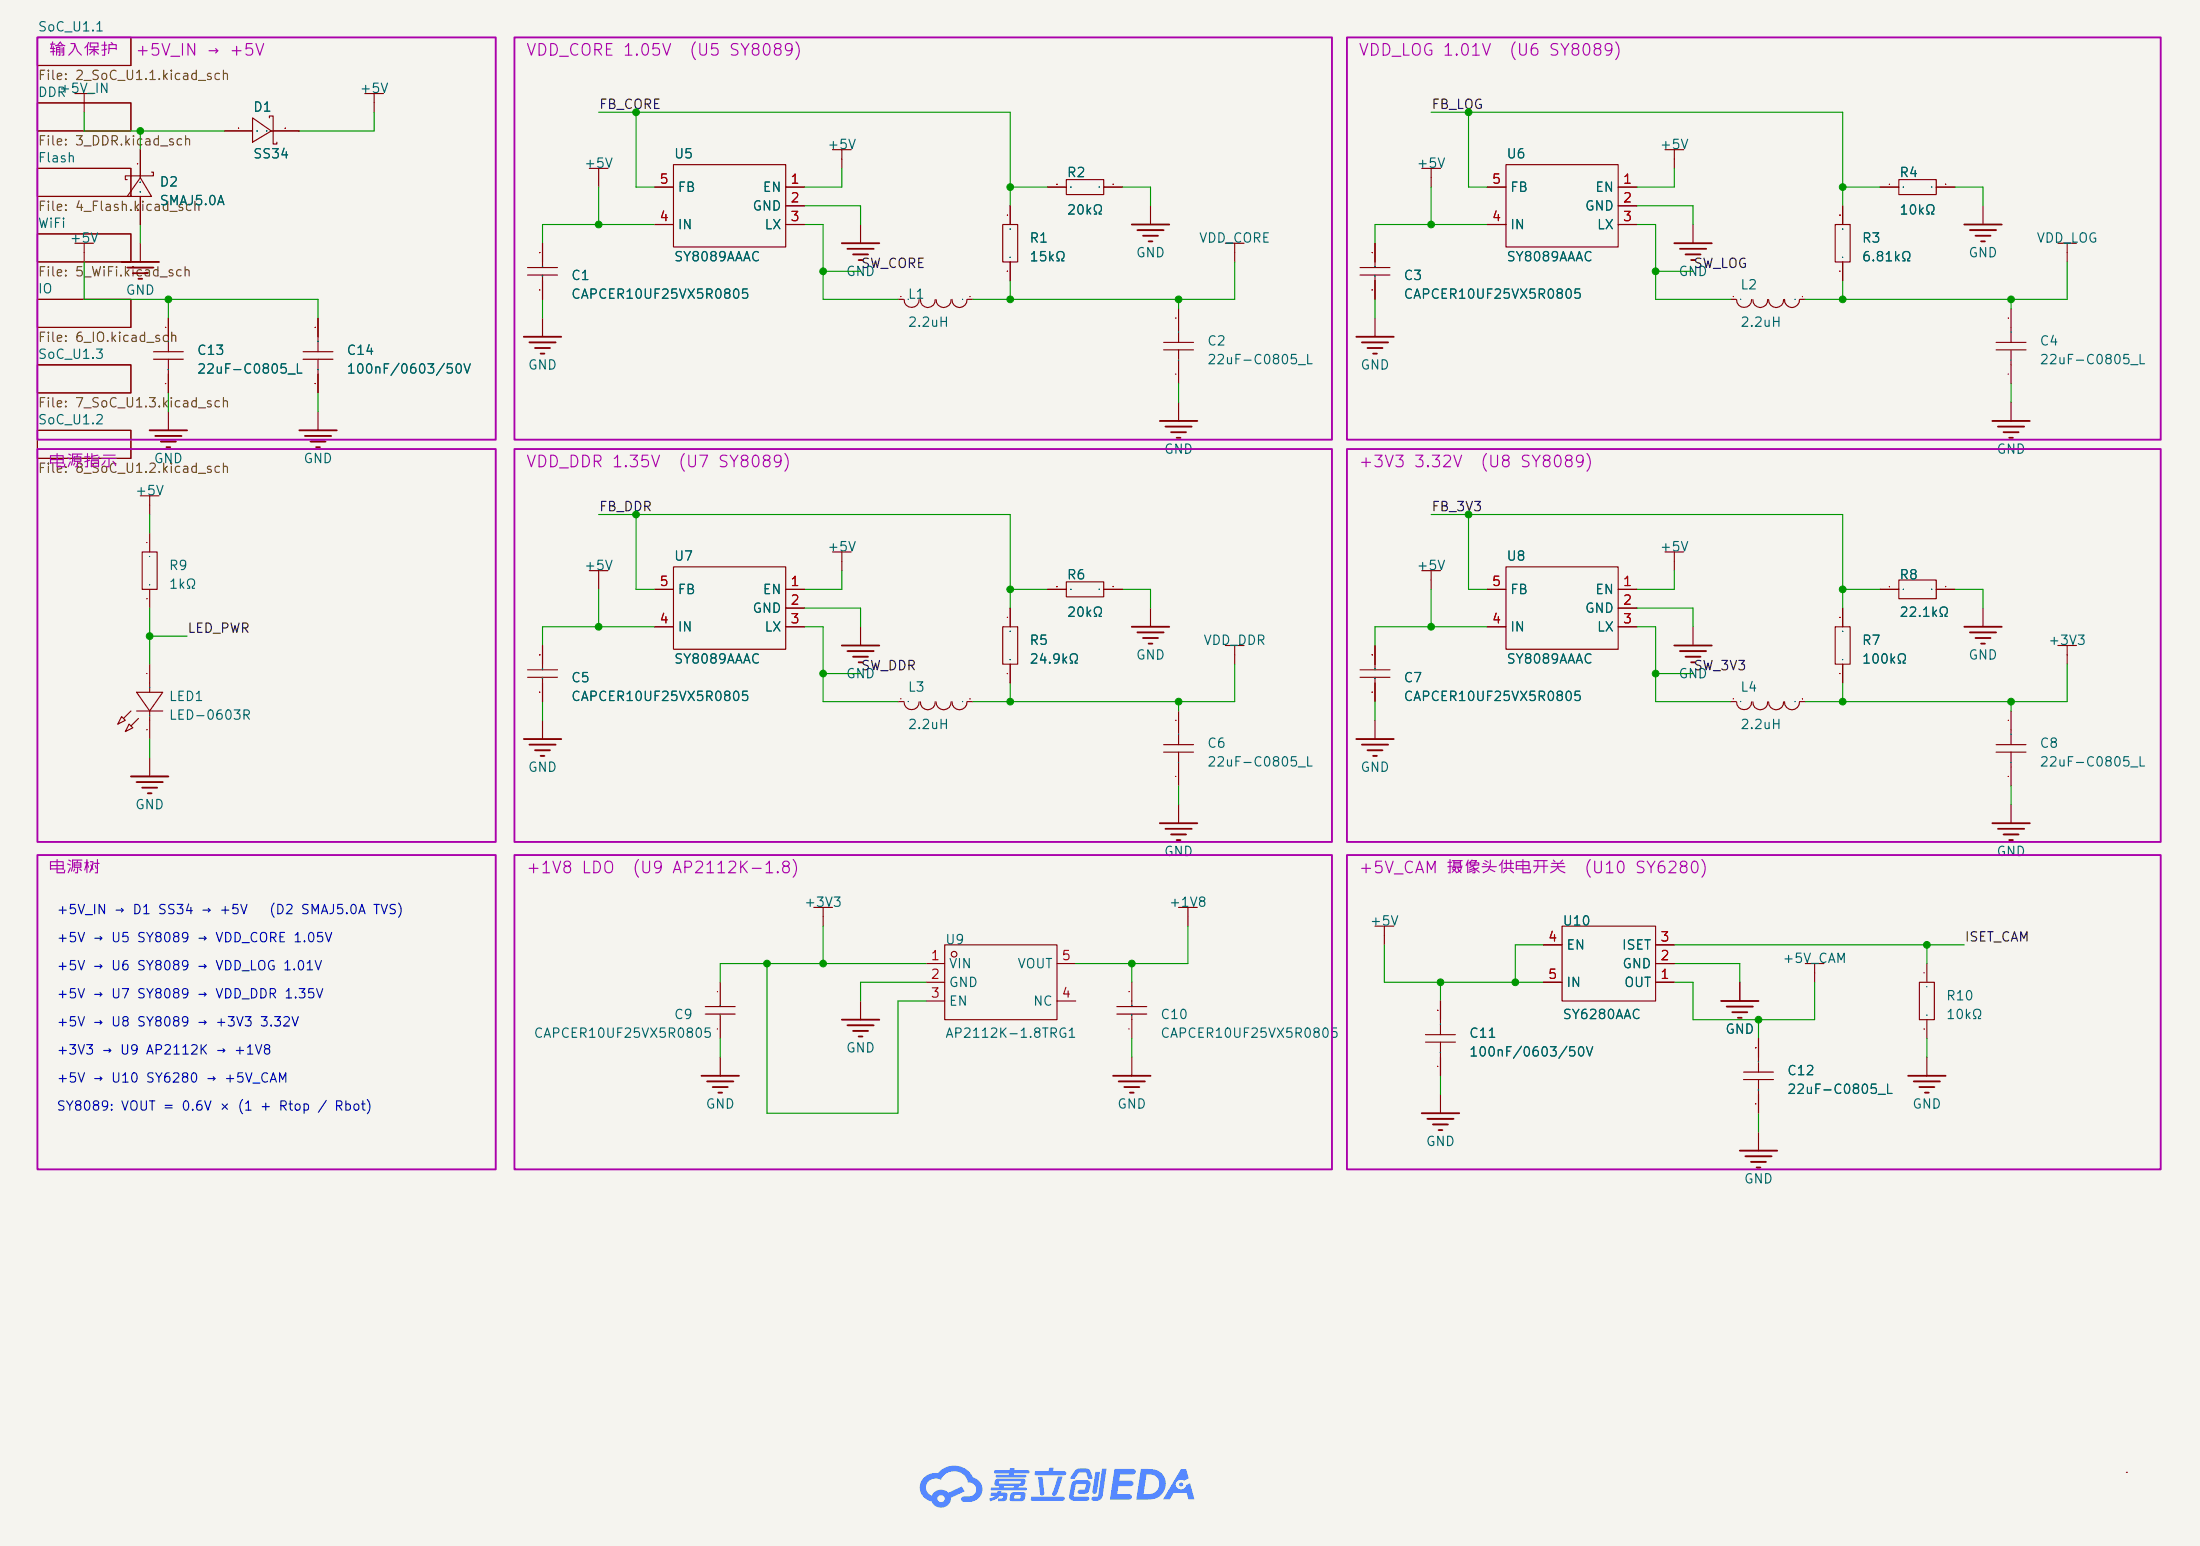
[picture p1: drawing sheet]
<svg xmlns="http://www.w3.org/2000/svg" width="299mm" height="210mm" viewBox="0 0 299 210" stroke-linecap="round" stroke-linejoin="round" font-family="sans-serif">
<path d="M0 0h298.7v209.9h-298.7z" fill="#f5f4ef" stroke="#f5f4ef" stroke-width=".14"/>
<g fill="none" stroke="#840000" stroke-width=".15">
<path d="M5.1 5.1h12.7v3.8h-12.7zM5.1 14h12.7v3.8h-12.7zM49.5 12.7h2.6M50.8 12.7v2.5M5.1 22.9h12.7v3.8h-12.7zM5.1 31.7h12.7v3.9h-12.7zM10.2 33h2.5M11.4 33v2.6M19 24.1l1.6 2.6h-3.3zM19 20.3v3.8M19 26.7v3.8M20.6 23.4h.2v.5h-3.8v.5h.3"/>
<path d="M80 22.9h2.5M81.3 22.9v2.5M184.7 36.3h4M184.7 37.3h4M186.7 33v3.3M186.7 37.3v3.3M193 22.9h2.6M194.3 22.9v2.5M201.9 25.4h2.6M201.9 30.5h2.6M204.5 22.4h15.2v11.1h-15.2zM219.7 25.4h2.5"/>
<path d="M219.7 27.9h2.5M219.7 30.5h2.5M226.1 20.3h2.5M227.3 20.3v2.6M229.9 30.5v2.5M249.2 30.5h2v5.1h-2zM250.2 27.9v2.6M250.2 35.6v2.5M255.3 25.4h2.5M257.8 24.4h5.1v2h-5.1zM262.9 25.4h2.5M269.2 27.9v2.6"/>
<path d="M279.4 33h2.5M280.7 33v2.6M5.1 40.6h12.7v3.8h-12.7zM5.1 58.4h12.7v3.8h-12.7zM5.1 49.5h12.7v3.8h-12.7zM186.7 43.2v2.5M234.9 40.6h.8M235.8 40.7a1.02 1.02 0 0 0 1 1 1.02 1.02 0 0 0 1-1M238 40.7a1.01 1.01 0 0 0 1 1.1 1.01 1.01 0 0 0 1-1.1M240.1 40.7a1.02 1.02 0 0 0 1 1.1 1.02 1.02 0 0 0 1.1-1.1M242.3 40.6a1.02 1.02 0 0 0 1 1.2 1.02 1.02 0 0 0 1-1.1M244.3 40.6h.8"/>
<path d="M271 47.5h4.1M271 46.5h4.1M273 41.9v4.6M273 47.5v4.6M273 54.6v2.5M19.3 74.9h2v5.1h-2zM20.3 72.4v2.5M193 77.5h2.6M194.3 77.5v2.5M204.5 77h15.2v11.1h-15.2zM226.1 74.9h2.5M227.3 74.9v2.6"/>
<path d="M257.8 78.7h5.1v2.6h-5.1zM16.5 97.3l.5 .5-1 .5zM17.5 98.3l.5 .5-1 .5zM17.8 96.5l-1 1M18.5 94h3.6l-1.8 2.5zM18.5 96.5h3.6M18.8 97.5l-1 1.1M20.3 80v2.5M20.3 90.2v3.8M20.3 96.5v3.8M71.6 90.9h4.1M71.6 91.9h4.1"/>
<path d="M73.7 87.6v3.3M73.7 91.9v3.3M73.7 97.8v2.5M184.7 90.9h4M184.7 91.9h4M186.7 87.6v3.3M186.7 91.9v3.3M186.7 97.8v2.5M201.9 80h2.6M201.9 85.1h2.6M219.7 80h2.5M219.7 82.5h2.5"/>
<path d="M219.7 85.1h2.5M229.9 85.1v2.5M234.9 95.2h.8M235.8 95.3a1.02 1.02 0 0 0 1 1 1.02 1.02 0 0 0 1-1M238 95.3a1.01 1.01 0 0 0 1 1.1 1.01 1.01 0 0 0 1-1.1M240.1 95.3a1.02 1.02 0 0 0 1 1.1 1.02 1.02 0 0 0 1.1-1.1M242.3 95.2a1.02 1.02 0 0 0 1 1.2 1.02 1.02 0 0 0 1-1.1M244.3 95.2h.8M249.2 85.1h2v5.1h-2zM250.2 82.5v2.6M250.2 90.2v2.5M255.3 80h2.5"/>
<path d="M262.9 80h2.5M269.2 82.5v2.6M273 96.5v4.6M279.4 87.6h2.5M280.7 87.6v2.6M20.3 102.9v2.5M271 102.1h4.1M271 101.1h4.1M273 102.1v4.6M273 109.2v2.6M95.8 136.7h4M95.8 137.7h4"/>
<path d="M97.8 133.3v3.4M97.8 137.7v3.3M110.5 123.2h2.5M111.8 123.2v2.5M116.8 135.9v2.5M125.7 130.8h2.6M125.7 133.3h2.6M125.7 135.9h2.6M128.3 128.3h15.2v10.1h-15.2zM143.5 130.8h2.5M143.5 135.9h2.5M186.7 125.7h2.5"/>
<path d="M188 125.7v2.6M209.5 133.3h2.6M209.5 128.3h2.6M212.1 125.7h12.7v10.2h-12.7zM224.8 130.8h2.5M224.8 133.3h2.5M224.8 128.3h2.5M236.2 133.3v2.6M245.1 130.8h2.5M246.4 130.8v2.5M260.6 133.3h2v5.1h-2zM261.6 130.8v2.5"/>
<path d="M261.6 138.4v2.6M97.8 143.5v2.5M153.7 143.5v2.5M195.6 148.6v2.5M236.7 146.6h4.1M236.7 145.5h4.1M238.8 141v4.5M238.8 146.6v4.5M238.8 153.7v2.5M288.7 199.9h.1"/>
<circle cx="129.5" cy="129.5" r=".38"/>
</g>
<g fill="none" stroke="#840000" stroke-width=".25">
<path d="M227.3 33h5.1M228.1 33.8h3.5M228.9 34.5h2M229.6 35.3h.5M266.7 30.5h5.1M267.5 31.2h3.5M268.2 32h2.1M269 32.8h.5M184.1 45.7h5.1M184.9 46.5h3.6M185.7 47.2h2M186.4 48h.5"/>
<path d="M270.5 57.1h5.1M271.3 57.9h3.5M272 58.7h2.1M272.8 59.4h.5M227.3 87.6h5.1M228.1 88.4h3.5M228.9 89.2h2M229.6 89.9h.5M266.7 85.1h5.1M267.5 85.9h3.5M268.2 86.6h2.1M269 87.4h.5"/>
<path d="M17.8 105.4h5.1M18.5 106.2h3.6M19.3 106.9h2M20.1 107.7h.5M71.1 100.3h5.1M71.9 101.1h3.5M72.6 101.9h2.1M73.4 102.6h.5M184.1 100.3h5.1M184.9 101.1h3.6M185.7 101.9h2M186.4 102.6h.5"/>
<path d="M270.5 111.8h5.1M271.3 112.5h3.5M272 113.3h2.1M272.8 114h.5M114.3 138.4h5.1M115.1 139.2h3.5M115.8 140h2.1M233.7 135.9h5.1M234.4 136.7h3.6M235.2 137.4h2M236 138.2h.5M95.2 146h5.1"/>
<path d="M96 146.8h3.6M96.8 147.6h2M97.5 148.3h.5M116.6 140.7h.5M151.1 146h5.1M151.9 146.8h3.5M152.7 147.6h2M153.4 148.3h.5M193 151.1h5.1M193.8 151.9h3.6M194.6 152.7h2M195.3 153.4h.5"/>
<path d="M236.2 156.2h5.1M237 157h3.5M237.7 157.7h2.1M238.5 158.5h.5"/>
</g>
<g fill="#58f">
<path d="M125.4 200.6a2.61 2.61 0 0 1 2-.7l.5-.4a2.83 2.83 0 0 1 4.2 1.1 1.69 1.69 0 0 1 1.3 1.9 1.69 1.69 0 0 1-1.8 1.4h-.8l-.2-.2-.1-.2 .2-.3 1.1-.1 .4-.2 .2-.3 .2-.4-.1-.4-.3-.3-.4-.2a.35 .35 0 0 1-.4-.1 .35 .35 0 0 1-.1-.3 1.95 1.95 0 0 0-1.8-1.2 1.95 1.95 0 0 0-1.7 1.2l-.5-.2h-.5l-.5 .2-.4 .4-.2 .4v.5l.2 .4 .4 .3a.21 .21 0 0 0 .2 .1 .21 .21 0 0 0 .1-.2 1.42 1.42 0 0 1 2.2-.1l1.8-.9 .4 .6-1.9 .9-.2 .7-.6 .6-.4 .1-.4-.1-.8-.4a.89 .89 0 0 0-.8-.6l-.2-.1h1.6l.1 .3 .4 .1 .4-.1 .1-.4-.2-.3-.3-.1-.4 .1-.1 .4-1.7-.1a1.85 1.85 0 0 1-.2-2.8z"/>
<path d="M134.6 202.6h.7l.2-.2h.5l-.1 .2 .7 .1 .2 .2-.1 .7-.4 .2h-.8v-.4h.5l.2-.1v-.2h-.5a2.12 2.12 0 0 1-1.3 .7l-.1-.4 .8-.3h-.6z"/>
<path d="M135 199.6h2.1l.1-.3h.6l-.1 .3h1.9l.2 .2-.2 .2h-1.9l-.1 .2h1.6l.2 .2-.2 .2h-3.9l-.1-.1v-.3h1.8v-.2h-1.9l-.1-.1z"/>
<path d="M135.2 200.9l.3-.2 3.5 .1 .2 .2-.1 .5-.2 .2h-.5l-.2 .3h1.1h.1v.2l-.2 .1h-4.6v-.3h1.1l-.1-.3h.7l.1 .3h1.2l.1-.3h-2.4l-.3-.1v-.3h.6l.1 .1h2.8l.1-.1v-.1l-.1-.1h-2.7l-.2 .2h-.6z"/>
<path d="M137.3 202.7l.3-.1h1.5l.1 .3-.1 .6-.4 .3-1.5-.1-.1-.1v-.3l1.3 .1 .1-.1 .1-.2-.1-.1h-.6l-.2 .1v.2h-.6z"/>
<path d="M140.9 200.5h.6l.3 2.2-.2 .3h-.3l-.1-.2z"/>
<path d="M140.5 199.7h1.9l.1-.4h.6l-.1 .4h1.5l.2 .1 .1 .2-.1 .2-.2 .1h-3.9l-.1-.1z"/>
<path d="M143.6 200.5h.7l-.8 2.3-.2 .2-.2 .1-.2-.1v-.2z"/>
<path d="M140 203.2h4.3l.2 .1 .1 .2-.1 .1-.2 .1h-4.2l-.1-.1z"/>
<path d="M146 199.6l.5-.2h1.3l.3 .4 .2 .9-.6 .1-.3-.9h-.8l-.2 .1-.5 .8-.5-.1-.1-.1z"/>
<path d="M145.7 201.2l.5-.3h1.4l.4 .2 .1 .5-.4 1-.4 .2-.9-.1-.1-.2 .2-.2 .8-.1 .2-.7h-1.4l-.4 1.6 .2 .1h1.8l.2 .2-.1 .3h-.2h-1.8l-.5-.2-.1-.4 .3-1.6z"/>
<path d="M148.7 199.8h.6l-.4 2.8-.1 .1-.2 .1-.2-.1-.1-.2z"/>
<path d="M149.6 199.4h.6l-.5 3.7a.86 .86 0 0 1-.8 .6h-.6l-.1-.3 .2-.2h.6l.1-.2z"/>
<path d="M151.3 199.4h2.5l.4 .2v.3l-.3 .2-1.8 .1-.1 .8h1.6l.2 .2 .1 .2-.1 .2-.2 .1-1.8 .1-.1 1.1h1.7l.3 .3-.2 .3-2.8 .1z"/>
<path d="M154.9 199.4h1.3l.7 .2 .7 .3 .4 .5 .3 .7-.1 .8-.3 .8-.6 .5-1 .3-2 .1 .1-.7 1.5-.1 .6-.1 .6-.3 .3-.7-.1-.7-.3-.5-.5-.3h-.8l-.4 2.7h-.9z"/>
<path d="M160.3 199.5h.7l.4 1.2-.6 .3-.5-.1-.4 .1-.3 .4 .1 .4 .3 .3 .5 .1 .4-.2 .2-.4 .5-.2 .6 2.1h-.8l-.3-.8h-1.8l-.5 .8h-.9z"/>
<circle cx="160.4" cy="201.5" r=".27"/>
</g>
<g fill="none" stroke="#840000" stroke-width=".15">
<path d="M10.2 12.7h2.5M11.4 12.7v2.5M30.5 17.8h3.8M34.3 16l2.5 1.8-2.5 1.5zM36.6 16v-.3h.5v3.9h.5v-.3M36.8 17.8h3.8M19 20.3v3.8M19 26.7v3.8M19 33v2.6M71.6 36.3h4.1M71.6 37.3h4.1M73.7 33v3.3"/>
<path d="M73.7 37.3v3.3M88.9 25.4h2.5M88.9 30.5h2.5M91.4 22.4h15.3v11.1h-15.3zM106.7 25.4h2.5M106.7 27.9h2.5M106.7 30.5h2.5M113 20.3h2.6M114.3 20.3v2.6M116.8 30.5v2.5M136.1 30.5h2.1v5.1h-2.1zM137.2 27.9v2.6"/>
<path d="M137.2 35.6v2.5M142.2 25.4h2.6M144.8 24.4h5.1v2h-5.1zM149.9 25.4h2.5M156.2 27.9v2.6M166.4 33h2.5M167.6 33v2.6M186.7 33v2.6M186.7 38.1v2.5M201.9 25.4h2.6M201.9 30.5h2.6M219.7 25.4h2.5"/>
<path d="M219.7 27.9h2.5M219.7 30.5h2.5M250.2 27.9v2.6M250.2 35.6v2.5M255.3 25.4h2.5M262.9 25.4h2.5M20.8 48.8h4.1M20.8 47.8h4.1M22.9 43.2v4.6M22.9 48.8v4.5M22.9 55.9v2.5M41.1 48.8h4.1"/>
<path d="M41.1 47.8h4.1M43.2 43.2v4.6M43.2 48.8v4.5M43.2 55.9v2.5M73.7 43.2v2.5M121.9 40.6h.8M122.8 40.7a1.02 1.02 0 0 0 1 1 1.02 1.02 0 0 0 1-1M125 40.7a1.01 1.01 0 0 0 1 1.1 1.01 1.01 0 0 0 1-1.1M127.1 40.7a1.02 1.02 0 0 0 1 1.1 1.02 1.02 0 0 0 1-1.1M129.3 40.6a1.02 1.02 0 0 0 1 1.2 1.02 1.02 0 0 0 1-1.1M131.3 40.6h.8M158 47.5h4.1"/>
<path d="M158 46.5h4.1M160 41.9v4.6M160 47.5v4.6M160 54.6v2.5M19 67.3h2.6M20.3 67.3v2.5M80 77.5h2.5M81.3 77.5v2.5M91.4 77h15.3v11.1h-15.3zM113 74.9h2.6M114.3 74.9v2.6M144.8 79h5.1v2h-5.1z"/>
<path d="M73.7 87.6v2.6M73.7 92.7v2.5M88.9 80h2.5M88.9 85.1h2.5M106.7 80h2.5M106.7 82.5h2.5M106.7 85.1h2.5M116.8 85.1v2.5M121.9 95.2h.8M122.8 95.3a1.02 1.02 0 0 0 1 1 1.02 1.02 0 0 0 1-1M125 95.3a1.01 1.01 0 0 0 1 1.1 1.01 1.01 0 0 0 1-1.1M127.1 95.3a1.02 1.02 0 0 0 1 1.1 1.02 1.02 0 0 0 1-1.1"/>
<path d="M129.3 95.2a1.02 1.02 0 0 0 1 1.2 1.02 1.02 0 0 0 1-1.1M131.3 95.2h.8M136.1 85.1h2.1v5.1h-2.1zM137.2 82.5v2.6M137.2 90.2v2.5M142.2 80h2.6M149.9 80h2.5M156.2 82.5v2.6M160 96.5v4.6M166.4 87.6h2.5M167.6 87.6v2.6M186.7 87.6v2.6"/>
<path d="M186.7 92.7v2.5M201.9 80h2.6M201.9 85.1h2.6M219.7 80h2.5M219.7 82.5h2.5M219.7 85.1h2.5M250.2 82.5v2.6M250.2 90.2v2.5M255.3 80h2.5M262.9 80h2.5M158 102.1h4.1M158 101.1h4.1"/>
<path d="M160 102.1v4.6M160 109.2v2.6M151.6 136.7h4.1M151.6 137.7h4.1M153.7 133.3v3.4M153.7 137.7v3.3M160 123.2h2.6M161.3 123.2v2.5M195.6 135.9v4.6M209.5 133.3h2.6M209.5 128.3h2.6M224.8 133.3h2.5"/>
<path d="M224.8 130.8h2.5M224.8 128.3h2.5M236.2 133.3v2.6M193.5 141.5h4.1M193.5 140.5h4.1M195.6 141.5v4.5M238.8 141v2.5M238.8 148.6v2.5M261.6 143.5v2.5"/>
</g>
<g fill="none" stroke="#840000" stroke-width=".25">
<path d="M16.5 35.6h5.1M17.3 36.3h3.5M18 37.1h2.1M18.8 37.8h.5M114.3 33h5.1M115.1 33.8h3.5M115.8 34.5h2.1M116.6 35.3h.5M153.7 30.5h5M154.4 31.2h3.6M155.2 32h2M156 32.8h.5"/>
<path d="M20.3 58.4h5.1M21.1 59.2h3.5M21.8 59.9h2.1M40.6 58.4h5.1M41.4 59.2h3.6M42.2 59.9h2M71.1 45.7h5.1M71.9 46.5h3.5M72.6 47.2h2.1M73.4 48h.5M157.5 57.1h5.1M158.2 57.9h3.6"/>
<path d="M159 58.7h2M159.8 59.4h.5M22.6 60.7h.5M42.9 60.7h.5M114.3 87.6h5.1M115.1 88.4h3.5M115.8 89.2h2.1M116.6 89.9h.5M153.7 85.1h5M154.4 85.9h3.6M155.2 86.6h2M156 87.4h.5"/>
<path d="M157.5 111.8h5.1M158.2 112.5h3.6M159 113.3h2M159.8 114h.5M259.1 146h5.1M259.8 146.8h3.6M260.6 147.6h2M261.4 148.3h.5"/>
</g>
<g fill="none" stroke="#009600" stroke-width=".15">
<path d="M11.4 15.2v2.6h19.1M19 17.8v2.5M50.8 15.2v2.6h-10.2M81.3 15.2h55.9v12.7M86.4 15.2v10.2h2.5M194.3 15.2h55.9v12.7M199.4 15.2v10.2h2.5M11.4 35.6v5h31.8v2.6M19 30.5v2.5M81.3 25.4v5.1M88.9 30.5h-15.2v2.5M109.2 30.5h2.6v10.1h10.1"/>
<path d="M109.2 27.9h7.6v2.6M111.8 36.8h5M114.3 22.9v2.5h-5.1M137.2 25.4h5M137.2 38.1v2.5M152.4 25.4h3.8v2.5M167.6 35.6v5h-35.5M194.3 25.4v5.1M201.9 30.5h-15.2v2.5M222.2 30.5h2.6v10.1h10.1M222.2 27.9h7.7v2.6M224.8 36.8h5.1"/>
<path d="M227.3 22.9v2.5h-5.1M250.2 38.1v2.5M250.2 25.4h5.1M265.4 25.4h3.8v2.5M280.7 35.6v5h-35.6M22.9 40.6v2.6M22.9 53.3v2.6M43.2 53.3v2.6M73.7 40.6v2.6M160 40.6v1.3M160 52.1v2.5M186.7 40.6v2.6"/>
<path d="M273 40.6v1.3M273 52.1v2.5M20.3 69.8v2.6M81.3 69.8h55.9v12.7M86.4 69.8v10.2h2.5M114.3 77.5v2.5h-5.1M194.3 69.8h55.9v12.7M199.4 69.8v10.2h2.5M227.3 77.5v2.5h-5.1M20.3 82.5v7.7M20.3 86.4h5.1M73.7 95.2v2.6"/>
<path d="M81.3 80v5.1M88.9 85.1h-15.2v2.5M109.2 85.1h2.6v10.1h10.1M109.2 82.5h7.6v2.6M111.8 91.4h5M137.2 80h5M137.2 92.7v2.5M152.4 80h3.8v2.5M160 95.2v1.3M167.6 90.2v5h-35.5M186.7 95.2v2.6M194.3 80v5.1"/>
<path d="M201.9 85.1h-15.2v2.5M222.2 85.1h2.6v10.1h10.1M222.2 82.5h7.7v2.6M224.8 91.4h5.1M250.2 92.7v2.5M250.2 80h5.1M265.4 80h3.8v2.5M273 95.2v1.3M280.7 90.2v5h-35.6M20.3 100.3v2.6M160 106.7v2.5M273 106.7v2.5"/>
<path d="M104.1 130.8v20.3h17.8v-15.2h3.8M111.8 125.7v5.1M125.7 133.3h-8.9v2.6M125.7 130.8h-27.9v2.5M153.7 130.8v2.5M161.3 125.7v5.1h-15.3M188 128.3v5h21.5M195.6 133.3v2.6M209.5 128.3h-3.8v5M227.3 133.3h2.6v5.1h16.5v-5.1M227.3 130.8h8.9v2.5M227.3 128.3h39.4"/>
<path d="M238.8 138.4v2.6M261.6 128.3v2.5M97.8 141v2.5M153.7 141v2.5M195.6 146v2.6M238.8 151.1v2.6M261.6 141v2.5"/>
</g>
<path d="M5.1 5.1h62.2v54.6h-62.2zM69.8 5.1h111v54.6h-111zM182.9 5.1h110.5v54.6h-110.5zM5.1 61h62.2v53.3h-62.2zM69.8 61h111v53.3h-111zM182.9 61h110.5v53.3h-110.5zM5.1 116.1h62.2v42.6h-62.2zM69.8 116.1h111v42.6h-111zM182.9 116.1h110.5v42.6h-110.5z" fill="none" stroke="#a0a" stroke-width=".25"/>
<g fill="#009600" stroke="#009600" stroke-width=".14">
<circle cx="19" cy="17.8" r=".46"/>
<circle cx="81.3" cy="85.1" r=".46"/>
<circle cx="86.4" cy="69.8" r=".46"/>
<circle cx="111.8" cy="36.8" r=".46"/>
<circle cx="81.3" cy="30.5" r=".46"/>
<circle cx="86.4" cy="15.2" r=".46"/>
<circle cx="111.8" cy="91.4" r=".46"/>
<circle cx="104.1" cy="130.8" r=".46"/>
<circle cx="111.8" cy="130.8" r=".46"/>
<circle cx="20.3" cy="86.4" r=".46"/>
<circle cx="22.9" cy="40.6" r=".46"/>
<circle cx="194.3" cy="30.5" r=".46"/>
<circle cx="199.4" cy="15.2" r=".46"/>
<circle cx="224.8" cy="36.8" r=".46"/>
<circle cx="194.3" cy="85.1" r=".46"/>
<circle cx="199.4" cy="69.8" r=".46"/>
<circle cx="238.8" cy="138.4" r=".46"/>
<circle cx="261.6" cy="128.3" r=".46"/>
<circle cx="195.6" cy="133.3" r=".46"/>
<circle cx="205.7" cy="133.3" r=".46"/>
<circle cx="250.2" cy="25.4" r=".46"/>
<circle cx="250.2" cy="40.6" r=".46"/>
<circle cx="273" cy="40.6" r=".46"/>
<circle cx="250.2" cy="80" r=".46"/>
<circle cx="250.2" cy="95.2" r=".46"/>
<circle cx="273" cy="95.2" r=".46"/>
<circle cx="224.8" cy="91.4" r=".46"/>
<circle cx="137.2" cy="80" r=".46"/>
<circle cx="137.2" cy="95.2" r=".46"/>
<circle cx="160" cy="95.2" r=".46"/>
<circle cx="137.2" cy="25.4" r=".46"/>
<circle cx="137.2" cy="40.6" r=".46"/>
<circle cx="160" cy="40.6" r=".46"/>
<circle cx="153.7" cy="130.8" r=".46"/>
</g>
<g font-size="1.6" fill="#a0a">
<text x="6.5" y="8">输入保护</text>
<text x="18.2" y="8">+5V_IN → +5V</text>
<text x="71.3" y="8">VDD_CORE 1.05V</text>
<text x="93.4" y="8">(U5 SY8089)</text>
<text x="184.3" y="8">VDD_LOG 1.01V</text>
<text x="204.7" y="8">(U6 SY8089)</text>
<text x="6.5" y="63.8">电源指示</text>
<text x="71.3" y="63.8">VDD_DDR 1.35V</text>
<text x="91.9" y="63.8">(U7 SY8089)</text>
<text x="184.3" y="63.8">+3V3 3.32V</text>
<text x="200.8" y="63.8">(U8 SY8089)</text>
<text x="6.5" y="119">电源树</text>
<text x="71.3" y="119">+1V8 LDO</text>
<text x="85.7" y="119">(U9 AP2112K-1.8)</text>
<text x="184.3" y="119">+5V_CAM 摄像头供电开关</text>
<text x="214.9" y="119">(U10 SY6280)</text>
</g>
<g font-size="1.3" fill="#006464">
<text x="5.1" y="4.6">SoC_U1.1</text>
<text x="5.1" y="13.5">DDR</text>
<text x="7.9" y="12.9">+5V_IN</text>
<text x="34.3" y="15.5">D1</text>
<text x="48.7" y="12.9">+5V</text>
<text x="5.1" y="22.4">Flash</text>
<text x="34.3" y="21.8">SS34</text>
<text x="79.2" y="23.1">+5V</text>
<text x="91.4" y="21.8">U5</text>
<text x="112.2" y="20.6">+5V</text>
<text x="192.2" y="23.1">+5V</text>
<text x="204.5" y="21.8">U6</text>
<text x="225.3" y="20.6">+5V</text>
<text x="21.6" y="25.6">D2</text>
<text x="21.6" y="28.2">SMAJ5.0A</text>
<text x="91.9" y="26.4">FB</text>
<text x="102.1" y="28.9">GND</text>
<text x="103.5" y="26.4">EN</text>
<text x="144.8" y="24.4">R2</text>
<text x="144.8" y="29.4">20kΩ</text>
<text x="205" y="26.4">FB</text>
<text x="215.1" y="28.9">GND</text>
<text x="216.5" y="26.4">EN</text>
<text x="257.8" y="24.4">R4</text>
<text x="257.8" y="29.4">10kΩ</text>
<text x="5.1" y="31.3">WiFi</text>
<text x="9.4" y="33.3">+5V</text>
<text x="91.4" y="35.8">SY8089AAAC</text>
<text x="91.9" y="31.4">IN</text>
<text x="103.7" y="31.4">LX</text>
<text x="139.7" y="33.3">R1</text>
<text x="139.7" y="35.8">15kΩ</text>
<text x="154.1" y="35.3">GND</text>
<text x="162.7" y="33.3">VDD_CORE</text>
<text x="204.5" y="35.8">SY8089AAAC</text>
<text x="205" y="31.4">IN</text>
<text x="216.7" y="31.4">LX</text>
<text x="252.7" y="33.3">R3</text>
<text x="252.7" y="35.8">6.81kΩ</text>
<text x="267.2" y="35.3">GND</text>
<text x="276.4" y="33.3">VDD_LOG</text>
<text x="5.1" y="40.1">IO</text>
<text x="17" y="40.3">GND</text>
<text x="77.5" y="38.3">C1</text>
<text x="77.5" y="40.9">CAPCER10UF25VX5R0805</text>
<text x="114.8" y="37.8">GND</text>
<text x="123.2" y="40.9">L1</text>
<text x="190.5" y="38.3">C3</text>
<text x="190.5" y="40.9">CAPCER10UF25VX5R0805</text>
<text x="227.8" y="37.8">GND</text>
<text x="236.2" y="39.6">L2</text>
<text x="123.2" y="44.7">2.2uH</text>
<text x="163.8" y="47.2">C2</text>
<text x="236.2" y="44.7">2.2uH</text>
<text x="276.8" y="47.2">C4</text>
<text x="5.1" y="49">SoC_U1.3</text>
<text x="26.7" y="48.5">C13</text>
<text x="26.7" y="51">22uF-C0805_L</text>
<text x="47" y="48.5">C14</text>
<text x="47" y="51">100nF/0603/50V</text>
<text x="71.6" y="50.5">GND</text>
<text x="163.8" y="49.8">22uF-C0805_L</text>
<text x="184.6" y="50.5">GND</text>
<text x="276.8" y="49.8">22uF-C0805_L</text>
<text x="5.1" y="57.9">SoC_U1.2</text>
<text x="20.8" y="63.2">GND</text>
<text x="41.1" y="63.2">GND</text>
<text x="158" y="61.9">GND</text>
<text x="271" y="61.9">GND</text>
<text x="18.3" y="67.5">+5V</text>
<text x="22.8" y="77.7">R9</text>
<text x="79.2" y="77.7">+5V</text>
<text x="91.4" y="76.4">U7</text>
<text x="112.2" y="75.2">+5V</text>
<text x="192.2" y="77.7">+5V</text>
<text x="204.5" y="76.4">U8</text>
<text x="225.3" y="75.2">+5V</text>
<text x="22.8" y="80.2">1kΩ</text>
<text x="91.9" y="81">FB</text>
<text x="102.1" y="83.5">GND</text>
<text x="103.5" y="81">EN</text>
<text x="144.8" y="79">R6</text>
<text x="205" y="81">FB</text>
<text x="215.1" y="83.5">GND</text>
<text x="216.5" y="81">EN</text>
<text x="257.8" y="79">R8</text>
<text x="91.9" y="86.1">IN</text>
<text x="103.7" y="86.1">LX</text>
<text x="139.7" y="87.9">R5</text>
<text x="144.8" y="84.1">20kΩ</text>
<text x="154.1" y="89.9">GND</text>
<text x="163.3" y="87.9">VDD_DDR</text>
<text x="205" y="86.1">IN</text>
<text x="216.7" y="86.1">LX</text>
<text x="252.7" y="87.9">R7</text>
<text x="257.8" y="84.1">22.1kΩ</text>
<text x="267.2" y="89.9">GND</text>
<text x="278" y="87.9">+3V3</text>
<text x="22.8" y="95.5">LED1</text>
<text x="77.5" y="92.9">C5</text>
<text x="77.5" y="95.5">CAPCER10UF25VX5R0805</text>
<text x="91.4" y="90.4">SY8089AAAC</text>
<text x="114.8" y="92.4">GND</text>
<text x="123.2" y="94.2">L3</text>
<text x="139.7" y="90.4">24.9kΩ</text>
<text x="190.5" y="92.9">C7</text>
<text x="190.5" y="95.5">CAPCER10UF25VX5R0805</text>
<text x="204.5" y="90.4">SY8089AAAC</text>
<text x="227.8" y="92.4">GND</text>
<text x="236.2" y="94.2">L4</text>
<text x="252.7" y="90.4">100kΩ</text>
<text x="22.8" y="98">LED-0603R</text>
<text x="123.2" y="99.3">2.2uH</text>
<text x="163.8" y="101.8">C6</text>
<text x="236.2" y="99.3">2.2uH</text>
<text x="276.8" y="101.8">C8</text>
<text x="71.6" y="105.1">GND</text>
<text x="163.8" y="104.4">22uF-C0805_L</text>
<text x="184.6" y="105.1">GND</text>
<text x="276.8" y="104.4">22uF-C0805_L</text>
<text x="18.3" y="110.2">GND</text>
<text x="158" y="116.5">GND</text>
<text x="271" y="116.5">GND</text>
<text x="109.1" y="123.4">+3V3</text>
<text x="158.6" y="123.4">+1V8</text>
<text x="185.9" y="126">+5V</text>
<text x="212.1" y="126">U10</text>
<text x="128.3" y="128.5">U9</text>
<text x="128.8" y="131.8">VIN</text>
<text x="138.1" y="131.8">VOUT</text>
<text x="212.6" y="129.2">EN</text>
<text x="220.1" y="129.2">ISET</text>
<text x="220.2" y="131.8">GND</text>
<text x="241.9" y="131">+5V_CAM</text>
<text x="128.8" y="134.3">GND</text>
<text x="128.8" y="136.9">EN</text>
<text x="140.2" y="136.9">NC</text>
<text x="212.6" y="134.3">IN</text>
<text x="220.4" y="134.3">OUT</text>
<text x="264.1" y="136.1">R10</text>
<text x="72.4" y="141.2">CAPCER10UF25VX5R0805</text>
<text x="91.4" y="138.7">C9</text>
<text x="114.8" y="143.2">GND</text>
<text x="128.3" y="141.2">AP2112K-1.8TRG1</text>
<text x="157.5" y="138.7">C10</text>
<text x="157.5" y="141.2">CAPCER10UF25VX5R0805</text>
<text x="199.4" y="141.2">C11</text>
<text x="199.4" y="143.7">100nF/0603/50V</text>
<text x="212.1" y="138.7">SY6280AAC</text>
<text x="234.2" y="140.7">GND</text>
<text x="264.1" y="138.7">10kΩ</text>
<text x="242.6" y="146.3">C12</text>
<text x="242.6" y="148.8">22uF-C0805_L</text>
<text x="95.7" y="150.8">GND</text>
<text x="151.6" y="150.8">GND</text>
<text x="193.5" y="155.9">GND</text>
<text x="259.6" y="150.8">GND</text>
<text x="236.7" y="161">GND</text>
</g>
<g font-size="1.3" fill="#725600">
<text x="5.1" y="11.2">File: 2_SoC_U1.1.kicad_sch</text>
<text x="5.1" y="20.1">File: 3_DDR.kicad_sch</text>
<text x="5.1" y="29">File: 4_Flash.kicad_sch</text>
<text x="5.1" y="37.9">File: 5_WiFi.kicad_sch</text>
<text x="5.1" y="46.7">File: 6_IO.kicad_sch</text>
<text x="5.1" y="55.6">File: 7_SoC_U1.3.kicad_sch</text>
<text x="5.1" y="64.5">File: 8_SoC_U1.2.kicad_sch</text>
</g>
<g font-size="1.3" fill="#0f0f0f">
<text x="81.3" y="15.1">FB_CORE</text>
<text x="194.3" y="15.1">FB_LOG</text>
<text x="116.8" y="36.7">SW_CORE</text>
<text x="229.8" y="36.7">SW_LOG</text>
<text x="81.3" y="69.7">FB_DDR</text>
<text x="194.3" y="69.7">FB_3V3</text>
<text x="25.4" y="86.2">LED_PWR</text>
<text x="116.8" y="91.3">SW_DDR</text>
<text x="229.8" y="91.3">SW_3V3</text>
<text x="266.7" y="128.1">ISET_CAM</text>
</g>
<g font-size="1.3" fill="#a90000">
<text x="89.4" y="25.3">5</text>
<text x="107.2" y="25.3">1</text>
<text x="107.2" y="27.8">2</text>
<text x="202.5" y="25.3">5</text>
<text x="220.2" y="25.3">1</text>
<text x="220.2" y="27.8">2</text>
<text x="89.4" y="30.3">4</text>
<text x="107.2" y="30.3">3</text>
<text x="202.5" y="30.3">4</text>
<text x="220.2" y="30.3">3</text>
<text x="89.4" y="79.9">5</text>
<text x="107.2" y="79.9">1</text>
<text x="107.2" y="82.4">2</text>
<text x="202.5" y="79.9">5</text>
<text x="220.2" y="79.9">1</text>
<text x="220.2" y="82.4">2</text>
<text x="89.4" y="85">4</text>
<text x="107.2" y="85">3</text>
<text x="202.5" y="85">4</text>
<text x="220.2" y="85">3</text>
<text x="126.3" y="130.7">1</text>
<text x="144" y="130.7">5</text>
<text x="210.1" y="128.1">4</text>
<text x="225.3" y="130.7">2</text>
<text x="225.3" y="128.1">3</text>
<text x="126.3" y="133.2">2</text>
<text x="126.3" y="135.8">3</text>
<text x="144" y="135.8">4</text>
<text x="210.1" y="133.2">5</text>
<text x="225.3" y="133.2">1</text>
</g>
<g font-size="1.3" fill="#0000c2">
<text x="7.6" y="124.4">+5V_IN → D1 SS34 → +5V</text>
<text x="36.4" y="124.4">(D2 SMAJ5.0A TVS)</text>
<text x="7.6" y="128.2">+5V → U5 SY8089 → VDD_CORE 1.05V</text>
<text x="7.6" y="132.1">+5V → U6 SY8089 → VDD_LOG 1.01V</text>
<text x="7.6" y="135.9">+5V → U7 SY8089 → VDD_DDR 1.35V</text>
<text x="7.6" y="139.7">+5V → U8 SY8089 → +3V3 3.32V</text>
<text x="7.6" y="143.5">+3V3 → U9 AP2112K → +1V8</text>
<text x="7.6" y="147.3">+5V → U10 SY6280 → +5V_CAM</text>
<text x="7.6" y="151.1">SY8089: VOUT = 0.6V × (1 + Rtop / Rbot)</text>
</g>
</svg>
